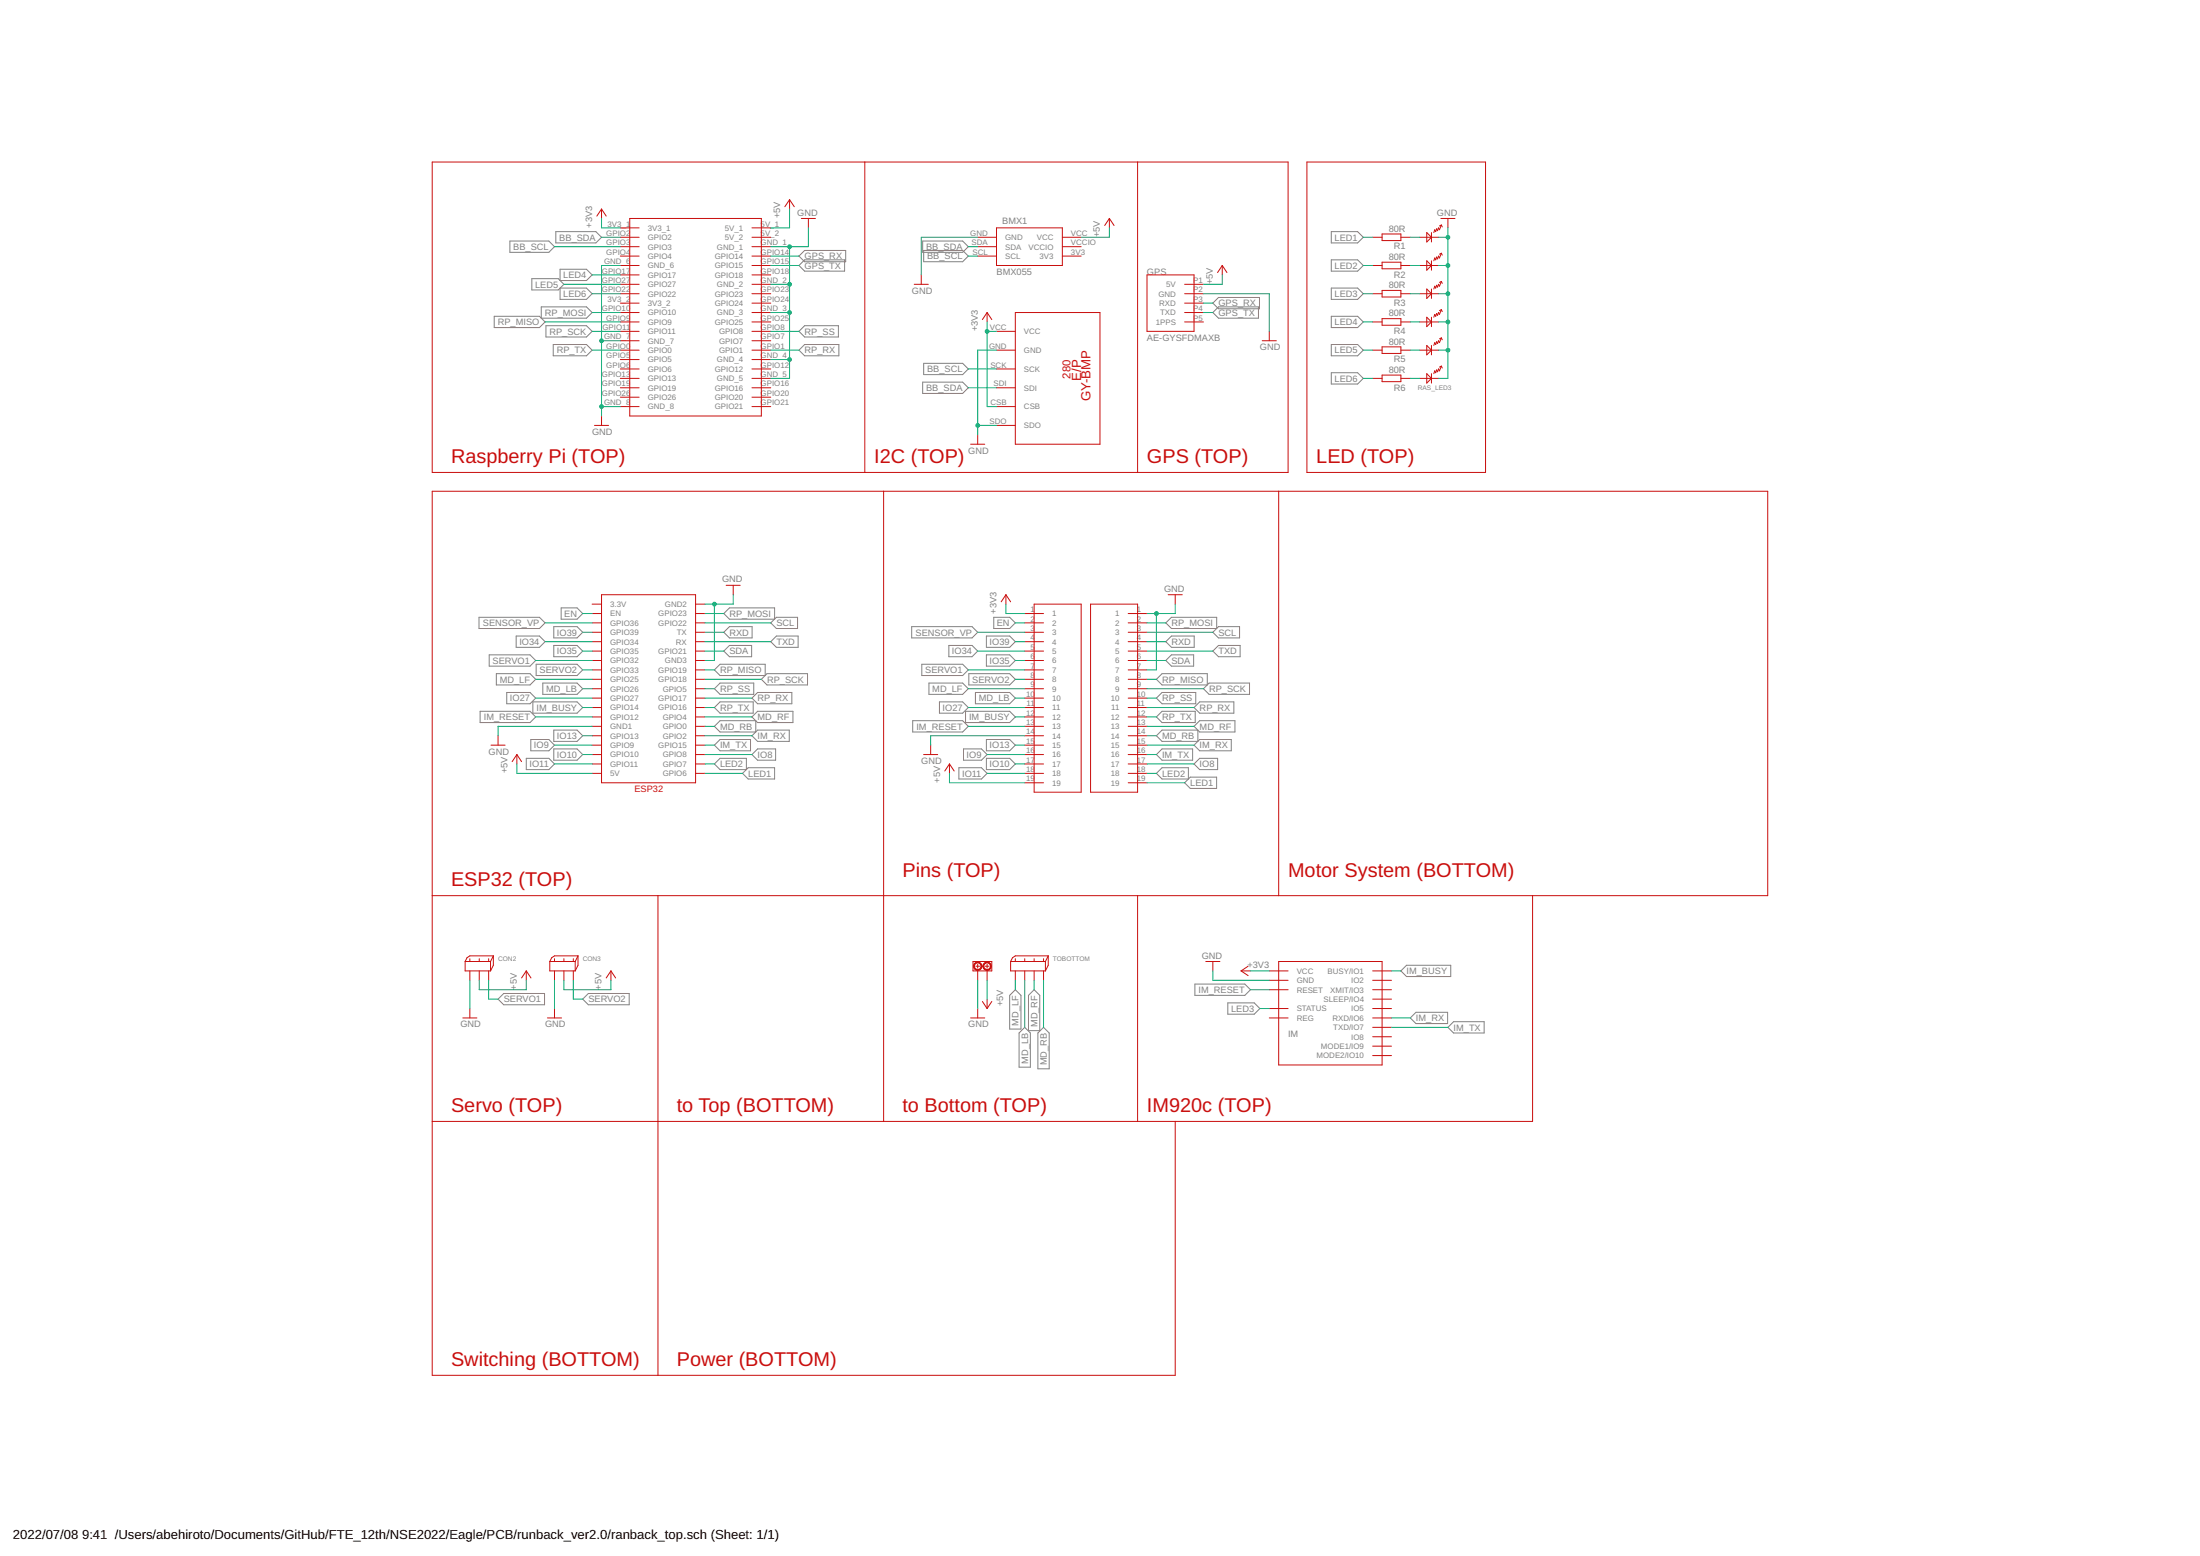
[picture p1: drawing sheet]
<svg xmlns="http://www.w3.org/2000/svg" width="594mm" height="420mm" viewBox="0 0 594 420" stroke-linecap="round" stroke-linejoin="round" font-family="sans-serif">
<g fill="none" stroke="#808080" stroke-width=".27">
<path d="M137.7 65.1h10.5l1.5 1.5-1.5 1.5h-10.5zM143.6 75.2h7.1l1.6 1.6-1.6 1.5h-7.1zM150.1 62.5h10.8l1.5 1.6-1.5 1.5h-10.8zM151.2 72.7h7.2l1.5 1.5-1.5 1.6h-7.2zM151.2 77.8h7.2l1.5 1.5-1.5 1.5h-7.2zM215.8 71.7l1.5-1.5h10.8v3h-10.8zM215.8 69.2l1.5-1.6h11.1v3.1h-11.1zM249.2 65.1h10.7l1.6 1.5-1.6 1.5h-10.7zM249.4 67.6h10.5l1.6 1.6-1.6 1.5h-10.5zM359.5 62.5h7.1l1.5 1.6-1.5 1.5h-7.1zM359.5 70.2h7.1l1.5 1.5-1.5 1.5h-7.1zM359.5 77.8h7.1l1.5 1.5-1.5 1.5h-7.1z"/>
<path d="M133.5 85.4h12.2l1.5 1.5-1.5 1.6h-12.2zM146.2 82.9h12.2l1.5 1.5-1.5 1.5h-12.2zM147.4 87.9h11l1.5 1.6-1.5 1.5h-11zM149.4 93h9l1.5 1.6-1.5 1.5h-9zM215.8 89.5l1.5-1.6h9.1v3.1h-9.1zM215.8 94.6l1.5-1.6h9.2v3.1h-9.2zM249.4 98.1h10.5l1.6 1.5-1.6 1.6h-10.5zM327.5 84.4l1.5-1.5h10.8v3h-10.8zM327.5 81.9l1.5-1.6h11.1v3.1h-11.1zM359.5 85.4h7.1l1.5 1.5-1.5 1.6h-7.1zM359.5 93h7.1l1.5 1.6-1.5 1.5h-7.1zM249.2 103.2h10.7l1.6 1.5-1.6 1.5h-10.7z"/>
<path d="M359.5 100.6h7.1l1.5 1.6-1.5 1.5h-7.1zM129.3 166.7h16.4l1.5 1.5-1.5 1.5h-16.4zM132.1 176.8h11l1.6 1.6-1.6 1.5h-11zM139.4 171.7h6.3l1.5 1.6-1.5 1.5h-6.3zM144.8 179.4h11l1.6 1.5-1.6 1.5h-11zM149.5 169.2h6.3l1.6 1.5-1.6 1.6h-6.3zM149.5 174.3h6.3l1.6 1.5-1.6 1.5h-6.3zM151.5 164.1h4.3l1.6 1.6-1.6 1.5h-4.3zM195.5 165.7l1.5-1.6h12.2v3.1h-12.2zM195.5 170.7l1.5-1.5h6.1v3.1h-6.1zM195.5 175.8l1.5-1.5h6v3h-6zM208.1 168.2l1.6-1.5h5.7v3h-5.7z"/>
<path d="M208.1 173.3l1.6-1.6h5.8v3.1h-5.8zM246.2 169.2h16.3l1.5 1.5-1.5 1.6h-16.3zM248.9 179.4h11l1.6 1.5-1.6 1.5h-11zM256.2 174.3h6.3l1.5 1.5-1.5 1.5h-6.3zM266.4 176.8h6.2l1.6 1.6-1.6 1.5h-6.2zM266.4 171.7h6.2l1.6 1.6-1.6 1.5h-6.2zM268.4 166.7h4.2l1.6 1.5-1.6 1.5h-4.2zM314.8 168.2l1.5-1.5h12.2v3h-12.2zM316.3 176.8h6v3.1h-6l-1.5-1.5zM316.3 171.7h6.2v3.1h-6.2l-1.5-1.5zM329 169.2h5.7v3.1h-5.7l-1.5-1.6zM329 174.3h5.9v3h-5.9l-1.5-1.5z"/>
<path d="M129.6 192.1h13.5l1.6 1.5-1.6 1.5h-13.5zM134 181.9h9.1l1.6 1.5-1.6 1.6h-9.1zM136.8 187h6.3l1.6 1.5-1.6 1.5h-6.3zM143.3 199.7h4.9l1.5 1.5-1.5 1.5h-4.9zM143.9 189.5h11.9l1.6 1.6-1.6 1.5h-11.9zM146.6 184.4h9.2l1.6 1.6-1.6 1.5h-9.2zM149.5 197.1h6.3l1.6 1.6-1.6 1.5h-6.3zM192.9 180.9l1.5-1.5h12.2v3h-12.2zM192.9 196.1l1.5-1.5h9.7v3.1h-9.7zM192.9 186l1.5-1.6h9.1v3.1h-9.1zM192.9 191.1l1.5-1.6h9v3.1h-9zM203.1 193.6l1.5-1.5h9.5v3h-9.5z"/>
<path d="M203.1 198.7l1.5-1.6h8.5v3.1h-8.5zM203.1 188.5l1.5-1.5h9.2v3h-9.2zM205.6 183.4l1.5-1.5h11v3.1h-11zM246.5 194.6h13.4l1.6 1.5-1.6 1.6h-13.4zM250.8 184.4h9.1l1.6 1.6-1.6 1.5h-9.1zM253.7 189.5h6.2l1.6 1.6-1.6 1.5h-6.2zM260.7 192.1h11.9l1.6 1.5-1.6 1.5h-11.9zM261.6 181.9h11l1.6 1.5-1.6 1.6h-11zM263.4 187h9.2l1.6 1.5-1.6 1.5h-9.2zM266.4 199.7h6.2l1.6 1.5-1.6 1.5h-6.2zM312.3 198.7l1.5-1.6h9.7v3.1h-9.7zM313.8 181.9h12.2v3.1h-12.2l-1.5-1.6z"/>
<path d="M313.8 192.1h8.9v3h-8.9l-1.5-1.5zM313.8 187h9.1v3h-9.1l-1.5-1.5zM322.4 191.1l1.6-1.6h9.2v3.1h-9.2zM324 194.6h9.5v3.1h-9.5l-1.6-1.6zM324 199.7h8.5v3h-8.5l-1.6-1.5zM326.5 184.4h10.9v3.1h-10.9l-1.5-1.5zM142.1 204.8h6.1l1.5 1.5-1.5 1.5h-6.1zM149.5 202.2h6.3l1.6 1.6-1.6 1.5h-6.3zM192.9 201.2l1.5-1.5h8.3v3h-8.3zM192.9 206.3l1.5-1.5h7.1v3h-7.1zM200.5 208.8l1.5-1.5h7.2v3.1h-7.2zM203.1 203.8l1.5-1.6h4.8v3.1h-4.8z"/>
<path d="M258.9 207.3h6.1l1.6 1.5-1.6 1.6h-6.1zM260.2 202.2h4.8l1.6 1.6-1.6 1.5h-4.8zM266.4 204.8h6.2l1.6 1.5-1.6 1.5h-6.2zM313.8 207.3h7.1v3.1h-7.1l-1.5-1.6zM313.8 202.2h8.3v3.1h-8.3l-1.5-1.5zM321.4 209.8h7.1v3.1h-7.1l-1.5-1.5zM324 204.8h4.8v3h-4.8l-1.6-1.5zM134.5 269.8l1.5-1.5h11v3h-11zM158.9 268.3h11v3h-11l-1.5-1.5zM274.2 267.3l1.5 1.5v9.1h-3.1v-9.1zM276.7 277.4l1.5 1.5v9.3h-3v-9.3zM279.3 267.3l1.5 1.5v9.5h-3.1v-9.5z"/>
<path d="M281.8 277.4l1.5 1.5v9.7h-3v-9.7zM322.7 265.7h13.4l1.6 1.6-1.6 1.5h-13.4zM331.6 270.8h7.1l1.5 1.5-1.5 1.6h-7.1zM378.3 262.2l1.5-1.6h12v3.1h-12zM380.8 274.9l1.6-1.6h8.5v3.1h-8.5zM391 277.4l1.5-1.5h8.3v3h-8.3z"/>
</g>
<g fill="none" stroke="#c90d0c" stroke-width=".27">
<path d="M116.7 43.8h231.1v83.8h-231.1zM162.4 56.5v2.5M162.4 56.5l1.3 1.9M162.4 56.5l-1.2 1.9M170.1 59h35.5v53.3h-35.5zM213.2 53.9l1.3 1.9M213.2 53.9l-1.3 1.9M213.2 53.9v2.6M216.4 59h3.8M218.3 59v2.5M233.5 43.8v83.8M299.6 59l1.2 1.9"/>
<path d="M299.6 59l-1.3 1.9M299.6 59v2.5M307.2 43.8v83.8M352.9 43.8h48.3v83.8h-48.3zM389.1 59h3.8M391 59v2.5M167.5 61.5h5.1M167.5 64.1h5.1M167.5 66.6h5.1M167.5 71.7h5.1M167.5 69.2h5.1M167.5 74.2h5.1"/>
<path d="M167.5 76.8h5.1M167.5 79.3h5.1M203.1 61.5h5M203.1 64.1h5M203.1 66.6h5M203.1 71.7h5M203.1 69.2h5M203.1 74.2h5M203.1 76.8h5M203.1 79.3h5M246.9 76.8h3.8M248.8 74.2v2.6"/>
<path d="M264 64.1h5.1M264 66.6h5.1M264 69.2h5.1M269.1 61.5h17.8v10.2h-17.8zM286.9 64.1h5.1M286.9 66.6h5.1M286.9 69.2h5.1M309.7 74.2h12.7v15.3h-12.7zM319.9 76.8h5.1M319.9 79.3h5.1M330.1 71.7l1.2 1.9M330.1 71.7l-1.3 1.9"/>
<path d="M330.1 71.7v2.5M370.7 64.1h2.5M370.7 71.7h2.5M370.7 79.3h2.5M373.2 63.2h5.1v1.8h-5.1zM373.2 70.8h5.1v1.8h-5.1zM373.2 78.4h5.1v1.8h-5.1zM378.3 64.1h2.5M378.3 71.7h2.5M378.3 79.3h2.5M383.4 64.1h5.1M383.4 71.7h5.1"/>
<path d="M383.4 79.3h5.1M385.3 62.8l1.2 1.3-1.2 1.2zM385.3 70.4l1.2 1.3-1.2 1.3zM385.3 78l1.2 1.3-1.2 1.3zM386.5 62.8v2.5M386.5 70.4v2.6M386.5 78v2.6M389.2 60.8l-.5 1.2-.2-.5-.3 .8-.3-.5-.2 .7-.3-.5-.2 .8M389.2 60.8l-.5 .2M389.2 60.8l.3 .5M389.2 68.4l-.5 1.3-.2-.5-.3 .7-.3-.5-.2 .8-.3-.5-.2 .7M389.2 68.4l-.5 .2"/>
<path d="M389.2 68.4l.3 .5M389.2 76l-.5 1.3-.2-.5-.3 .7-.3-.5-.2 .8-.3-.5-.2 .7M389.2 76l-.5 .3M389.2 76l.3 .5M167.5 81.9h5.1M167.5 84.4h5.1M167.5 86.9h5.1M167.5 89.5h5.1M167.5 92h5.1M167.5 94.6h5.1M167.5 97.1h5.1M167.5 99.6h5.1"/>
<path d="M203.1 81.9h5M203.1 84.4h5M203.1 86.9h5M203.1 89.5h5M203.1 92h5M203.1 94.6h5M203.1 97.1h5M203.1 99.6h5M266.6 84.4l1.2 1.9M266.6 84.4l-1.3 1.9M266.6 84.4v2.5M269.1 89.5h5.1"/>
<path d="M269.1 94.6h5.1M269.1 99.6h5.1M274.2 84.4h22.8v35.6h-22.8zM319.9 81.9h5.1M319.9 84.4h5.1M319.9 86.9h5.1M340.8 92h3.9M342.8 89.5v2.5M370.7 86.9h2.5M370.7 94.6h2.5M373.2 86h5.1v1.8h-5.1zM373.2 93.7h5.1v1.7h-5.1z"/>
<path d="M378.3 86.9h2.5M378.3 94.6h2.5M383.4 86.9h5.1M383.4 94.6h5.1M385.3 85.7l1.2 1.2-1.2 1.3zM385.3 93.3l1.2 1.3-1.2 1.2zM386.5 85.7v2.5M386.5 93.3v2.5M389.2 83.6l-.5 1.3-.2-.5-.3 .8-.3-.6-.2 .8-.3-.5-.2 .8M389.2 83.6l-.5 .3M389.2 83.6l.3 .5M389.2 91.2l-.5 1.3-.2-.5-.3 .8-.3-.5-.2 .7-.3-.5-.2 .8"/>
<path d="M389.2 91.2l-.5 .3M389.2 91.2l.3 .6M389.2 98.9l-.5 1.2-.2-.5-.3 .8-.3-.5-.2 .7-.3-.5-.2 .8M389.2 98.9l-.5 .2M389.2 98.9l.3 .5M160.5 114.9h3.8M162.4 112.3v2.6M167.5 102.2h5.1M167.5 104.7h5.1M167.5 107.3h5.1M167.5 109.8h5.1M203.1 102.2h5"/>
<path d="M203.1 104.7h5M203.1 107.3h5M203.1 109.8h5M262.1 120h3.8M264 117.4v2.6M269.1 104.7h5.1M269.1 109.8h5.1M269.1 114.9h5.1M370.7 102.2h2.5M373.2 101.3h5.1v1.8h-5.1zM378.3 102.2h2.5M383.4 102.2h5.1"/>
<path d="M385.3 100.9l1.2 1.3-1.2 1.2zM386.5 100.9v2.5M238.6 132.7v170.1M345.3 132.7v109.2M196.1 158.1h3.8M198 158.1v2.5M159.9 178.4h2.5M159.9 175.8h2.5M159.9 173.3h2.5M159.9 170.7h2.5M159.9 168.2h2.5M159.9 165.7h2.5"/>
<path d="M159.9 163.1h2.5M162.4 160.6h25.4v50.8h-25.4zM187.8 178.4h2.6M187.8 175.8h2.6M187.8 173.3h2.6M187.8 170.7h2.6M187.8 168.2h2.6M187.8 165.7h2.6M187.8 163.1h2.6M271.6 160.6l1.3 1.9M271.6 160.6l-1.2 1.9M271.6 160.6v2.5"/>
<path d="M276.7 178.4h5.1M276.7 175.8h5.1M276.7 173.3h5.1M276.7 170.7h5.1M276.7 168.2h5.1M276.7 165.7h5.1M279.3 163.1h12.7v50.8h-12.7zM294.5 163.1h12.7v50.8h-12.7zM304.7 178.4h5M304.7 175.8h5M304.7 173.3h5M304.7 170.7h5"/>
<path d="M304.7 168.2h5M304.7 165.7h5M315.4 160.6h3.9M317.4 160.6v2.5M134.5 198.7v2.5M159.9 198.7h2.5M159.9 196.1h2.5M159.9 193.6h2.5M159.9 191.1h2.5M159.9 188.5h2.5M159.9 186h2.5M159.9 183.4h2.5"/>
<path d="M159.9 180.9h2.5M187.8 198.7h2.6M187.8 196.1h2.6M187.8 193.6h2.6M187.8 191.1h2.6M187.8 188.5h2.6M187.8 186h2.6M187.8 183.4h2.6M187.8 180.9h2.6M276.7 198.7h5.1M276.7 196.1h5.1M276.7 193.6h5.1"/>
<path d="M276.7 191.1h5.1M276.7 188.5h5.1M276.7 186h5.1M276.7 183.4h5.1M276.7 180.9h5.1M304.7 198.7h5M304.7 196.1h5M304.7 193.6h5M304.7 191.1h5M304.7 188.5h5M304.7 186h5M304.7 183.4h5"/>
<path d="M304.7 180.9h5M132.6 201.2h3.8M139.6 203.8l1.2 1.9M139.6 203.8l-1.3 1.9M139.6 203.8v2.5M159.9 208.8h2.5M159.9 206.3h2.5M159.9 203.8h2.5M159.9 201.2h2.5M187.8 208.8h2.6M187.8 206.3h2.6M187.8 203.8h2.6"/>
<path d="M187.8 201.2h2.6M249.4 203.8h3.8M251.3 201.2v2.6M256.4 206.3l1.3 1.9M256.4 206.3l-1.3 1.9M256.4 206.3v2.5M276.7 208.8h5.1M276.7 206.3h5.1M276.7 203.8h5.1M276.7 201.2h5.1M276.7 211.4h5.1M304.7 208.8h5"/>
<path d="M304.7 206.3h5M304.7 203.8h5M304.7 201.2h5M304.7 211.4h5M116.7 241.9h360.7v-109.2h-360.7v238.7h200.7v-68.6M125.6 259.6v2.6h6.9M125.6 259.6h6.9M126.9 258.9v.7M129.4 258.9v.7M132 258.9v.7M132.5 259.6v2.6M133.2 258.1h-6.3l-.8 .5-.5 1"/>
<path d="M133.2 258.1l-.7 1.5M133.2 258.1v2.5l-.7 1.6M148.5 259.6v2.6h6.8M148.5 259.6h6.8M149.7 258.9v.7M152.3 258.9v.7M154.8 258.9v.7M155.3 259.6v2.6M156.1 258.1h-6.4l-.7 .5-.5 1M156.1 258.1l-.8 1.5M156.1 258.1v2.5l-.8 1.6M177.7 241.9v129.5"/>
<path d="M262.7 259.6h5.1v2.6h-5.1zM272.9 259.6v2.6h9.4M272.9 259.6h9.4M274.2 258.9v.7M276.7 258.9v.7M279.3 258.9v.7M281.8 258.9v.7M282.3 259.6v2.6M283.1 258.1h-8.9l-.8 .5-.5 1M283.1 258.1l-.8 1.5M283.1 258.1v2.5l-.8 1.6M307.2 241.9v60.9"/>
<path d="M325.6 259.6h3.8M327.5 259.6v2.6M345.3 259.6h27.9v28h-27.9zM413.9 241.9v60.9h-297.2M125 274.9h3.8M126.9 262.2v2.5M126.9 272.3v2.6M129.4 262.2v2.5M132 262.2v2.5M142.1 262.2l1.3 1.9M142.1 262.2l-1.3 1.9M142.1 262.2v2.5"/>
<path d="M147.8 274.9h3.8M149.7 262.2v2.5M149.7 272.3v2.6M152.3 262.2v2.5M154.8 262.2v2.5M165 262.2l1.2 1.9M165 262.2l-1.3 1.9M165 262.2v2.5M262.1 274.9h3.8M263.5 260.9h1M264 260.4v1M264 262.2v2.5"/>
<path d="M264 272.3v2.6M265.3 270.4l1.3 1.9M266 260.9h1.1M266.6 260.4v1M266.6 262.2v2.5M266.6 269.8v2.5M267.8 270.4l-1.2 1.9M274.2 262.2v2.5M276.7 262.2v2.5M279.3 262.2v2.5M281.8 262.2v2.5M335.1 262.2h2.6"/>
<path d="M335.1 262.2l1.9 1.2M337 260.9l-1.9 1.3M342.8 262.2h5M342.8 264.7h5M342.8 267.3h5M342.8 274.9h5M342.8 272.3h5M370.7 262.2h5.1M370.7 264.7h5.1M370.7 267.3h5.1M370.7 277.4h5.1M370.7 274.9h5.1"/>
<path d="M370.7 272.3h5.1M370.7 269.8h5.1M370.7 280h5.1M370.7 282.5h5.1M370.7 285h5.1"/>
</g>
<g fill="#c90d0c" stroke="#c90d0c" stroke-width=".27">
<path d="M265.8 260a1.14 1.14 0 0 1 1.8 .4 1.14 1.14 0 0 1-.8 1.6 1.14 1.14 0 0 1-1.4-1.1h.3a.88 .88 0 0 1 1.2-.8 .88 .88 0 0 1 .2 1.4 .88 .88 0 0 1-1.4-.3v-.3h-.3z" fill-rule="evenodd"/>
<path d="M263.3 260a1.14 1.14 0 0 1 1.7 .4 1.14 1.14 0 0 1-.7 1.6 1.14 1.14 0 0 1-1.4-1.1h.2a.88 .88 0 0 1 1.3-.8 .88 .88 0 0 1 .2 1.4 .88 .88 0 0 1-1.4-.3l-.1-.3h-.2z" fill-rule="evenodd"/>
</g>
<g fill="none" stroke="#0dab76" stroke-width=".27">
<path d="M162.4 59v2.5h5.1M213.2 56.5v5h-5.1M149.7 66.6h17.8M152.3 76.8h15.2M159.9 79.3h7.6M159.9 74.2h7.6M162.4 64.1h5.1M167.5 71.7h-5.1v40.6M208.1 71.7h7.7M208.1 76.8h5.1M208.1 69.2h7.7M213.2 66.6v35.6h-5.1"/>
<path d="M218.3 61.5v5.1h-10.2M261.5 66.6h2.5M261.5 69.2h2.5M264 64.1h-15.2v10.1M299.6 61.5v2.6h-7.6M325 79.3h17.8v10.2M330.1 74.2v2.6h-5.1M368.1 64.1h2.6M368.1 71.7h2.6M368.1 79.3h2.6M380.8 64.1h2.6M380.8 71.7h2.6"/>
<path d="M380.8 79.3h2.6M388.5 64.1h2.5M388.5 71.7h2.5M388.5 79.3h2.5M391 61.5v40.7h-2.5M147.2 86.9h20.3M159.9 84.4h7.6M159.9 89.5h7.6M159.9 94.6h7.6M162.4 92h5.1M208.1 84.4h5.1M208.1 89.5h7.7"/>
<path d="M208.1 97.1h5.1M208.1 94.6h7.7M261.5 99.6h7.6M266.6 89.5h2.5M266.6 86.9v22.9h2.5M269.1 94.6h-5.1v22.8M325 84.4h2.5M325 81.9h2.5M368.1 86.9h2.6M368.1 94.6h2.6M380.8 86.9h2.6M380.8 94.6h2.6"/>
<path d="M388.5 86.9h2.5M388.5 94.6h2.5M162.4 109.8h5.1M261.5 104.7h7.6M264 114.9h5.1M368.1 102.2h2.6M380.8 102.2h2.6M144.7 178.4h15.2M147.2 168.2h12.7M147.2 173.3h12.7M157.4 165.7h2.5M157.4 170.7h2.5"/>
<path d="M157.4 175.8h2.5M190.4 165.7h5.1M190.4 168.2h17.7M190.4 170.7h5.1M190.4 175.8h5.1M190.4 173.3h17.7M192.9 163.1v15.3h-2.5M198 160.6v2.5h-7.6M264 170.7h12.7M264 175.8h12.7M271.6 163.1v2.6h5.1M274.2 168.2h2.5"/>
<path d="M274.2 178.4h2.5M274.2 173.3h2.5M309.7 168.2h5.1M309.7 170.7h17.8M309.7 175.8h17.8M309.7 178.4h5.1M309.7 173.3h5.1M312.3 165.7v15.2h-2.6M317.4 163.1v2.6h-7.7M144.7 183.4h15.2M144.7 193.6h15.2M144.7 188.5h15.2"/>
<path d="M157.4 180.9h2.5M157.4 186h2.5M157.4 198.7h2.5M157.4 191.1h2.5M159.9 196.1h-25.4v2.6M190.4 180.9h2.5M190.4 183.4h15.2M190.4 186h2.5M190.4 193.6h12.7M190.4 196.1h2.5M190.4 198.7h12.7M190.4 188.5h12.7"/>
<path d="M190.4 191.1h2.5M261.5 180.9h15.2M261.5 186h15.2M261.5 196.1h15.2M261.5 191.1h15.2M274.2 183.4h2.5M274.2 193.6h2.5M274.2 188.5h2.5M276.7 198.7h-25.4v2.5M309.7 183.4h2.6M309.7 186h15.3M309.7 193.6h2.6"/>
<path d="M309.7 196.1h12.7M309.7 198.7h2.6M309.7 188.5h2.6M309.7 191.1h12.7M139.6 206.3v2.5h20.3M149.7 206.3h10.2M149.7 201.2h10.2M157.4 203.8h2.5M190.4 208.8h10.1M190.4 206.3h2.5M190.4 201.2h2.5M190.4 203.8h12.7"/>
<path d="M256.4 208.8v2.6h20.3M266.6 208.8h10.1M266.6 203.8h10.1M274.2 206.3h2.5M274.2 201.2h2.5M309.7 208.8h2.6M309.7 211.4h10.2M309.7 206.3h12.7M309.7 201.2h12.7M309.7 203.8h2.6M126.9 264.7v7.6M129.4 264.7v2.6h12.7v-2.6"/>
<path d="M132 264.7v5.1h2.5M149.7 264.7v7.6M152.3 264.7v2.6h12.7v-2.6M154.8 264.7v5.1h2.6M264 264.7v7.6M266.6 264.7v5.1M274.2 264.7v2.6M276.7 264.7v12.7M279.3 264.7v2.6M281.8 264.7v12.7M327.5 262.2v2.5h15.3M337.7 262.2h5.1"/>
<path d="M337.7 267.3h5.1M340.2 272.3h2.6M375.8 262.2h2.5M375.8 274.9h5M375.8 277.4h15.2"/>
</g>
<g fill="#0dab76" stroke="#0dab76" stroke-width=".27">
<circle cx="213.2" cy="97.1" r=".51"/>
<circle cx="213.2" cy="84.4" r=".51"/>
<circle cx="213.2" cy="76.8" r=".51"/>
<circle cx="213.2" cy="66.6" r=".51"/>
<circle cx="162.4" cy="92" r=".51"/>
<circle cx="162.4" cy="109.8" r=".51"/>
<circle cx="264" cy="114.9" r=".51"/>
<circle cx="391" cy="64.1" r=".51"/>
<circle cx="391" cy="71.7" r=".51"/>
<circle cx="391" cy="79.3" r=".51"/>
<circle cx="391" cy="86.9" r=".51"/>
<circle cx="391" cy="94.6" r=".51"/>
<circle cx="192.9" cy="163.1" r=".51"/>
<circle cx="312.3" cy="165.7" r=".51"/>
<circle cx="266.6" cy="89.5" r=".51"/>
</g>
<g font-size="5.4" fill="#c90d0c">
<text x="121.8" y="125">Raspberry Pi (TOP)</text>
<text x="236.1" y="125">I2C (TOP)</text>
<text x="309.7" y="125">GPS (TOP)</text>
<text x="355.4" y="125">LED (TOP)</text>
<text x="121.8" y="239.3">ESP32 (TOP)</text>
<text x="243.7" y="236.8">Pins (TOP)</text>
<text x="347.8" y="236.8">Motor System (BOTTOM)</text>
<text x="121.8" y="300.3">Servo (TOP)</text>
<text x="182.7" y="300.3">to Top (BOTTOM)</text>
<text x="243.7" y="300.3">to Bottom (TOP)</text>
<text x="309.7" y="300.3">IM920c (TOP)</text>
<text x="121.8" y="368.8">Switching (BOTTOM)</text>
<text x="182.7" y="368.8">Power (BOTTOM)</text>
</g>
<g font-size="3.6" fill="#c90d0c">
<text x="292" y="102.8" transform="rotate(-90 292 102.8)">E/P</text>
<text x="294.5" y="108.3" transform="rotate(-90 294.5 108.3)">GY-BMP</text>
</g>
<g font-size="3.5">
<text x="3.5" y="415.7">2022/07/08</text>
<text x="22.2" y="415.7">9:41 /Users/abehiroto/Documents/GitHub/FTE_12th/NSE2022/Eagle/PCB/runback_ver2.0/ranback_top.sch (Sheet: 1/1)</text>
</g>
<text font-size="3.1" fill="#c90d0c" x="289.1" y="102.2" transform="rotate(-90 289.1 102.2)">280</text>
<g font-size="2.5" fill="#808080">
<text x="210.7" y="59" transform="rotate(-90 210.7 59)">+5V</text>
<text x="215.3" y="58.2">GND</text>
<text x="388" y="58.2">GND</text>
<text x="151" y="65">BB_SDA</text>
<text x="159.9" y="61.5" transform="rotate(-90 159.9 61.5)">+3V3</text>
<text x="270.6" y="60.5">BMX1</text>
<text x="297" y="64.1" transform="rotate(-90 297 64.1)">+5V</text>
<text x="360.4" y="65">LED1</text>
<text x="375" y="62.6">80R</text>
<text x="138.6" y="67.5">BB_SCL</text>
<text x="217.3" y="70">GPS_RX</text>
<text x="250.1" y="67.5">BB_SDA</text>
<text x="250.4" y="70">BB_SCL</text>
<text x="375" y="70.2">80R</text>
<text x="376.4" y="67.4">R1</text>
<text x="144.5" y="77.7">LED5</text>
<text x="152.1" y="75.1">LED4</text>
<text x="217.3" y="72.6">GPS_TX</text>
<text x="269.1" y="74.2">BMX055</text>
<text x="309.7" y="74.2">GPS</text>
<text x="327.5" y="76.8" transform="rotate(-90 327.5 76.8)">+5V</text>
<text x="360.4" y="72.6">LED2</text>
<text x="375" y="77.8">80R</text>
<text x="376.4" y="75">R2</text>
<text x="152.1" y="80.2">LED6</text>
<text x="246.2" y="79.3">GND</text>
<text x="329" y="82.7">GPS_RX</text>
<text x="360.4" y="80.2">LED3</text>
<text x="376.4" y="82.6">R3</text>
<text x="134.4" y="87.8">RP_MISO</text>
<text x="147.1" y="85.3">RP_MOSI</text>
<text x="264" y="89.5" transform="rotate(-90 264 89.5)">+3V3</text>
<text x="329" y="85.3">GPS_TX</text>
<text x="360.4" y="87.8">LED4</text>
<text x="375" y="85.4">80R</text>
<text x="148.4" y="90.4">RP_SCK</text>
<text x="150.3" y="95.4">RP_TX</text>
<text x="217.3" y="90.4">RP_SS</text>
<text x="217.3" y="95.4">RP_RX</text>
<text x="309.7" y="92">AE-GYSFDMAXB</text>
<text x="340.2" y="94.6">GND</text>
<text x="360.4" y="95.4">LED5</text>
<text x="375" y="93">80R</text>
<text x="376.4" y="90.2">R4</text>
<text x="250.4" y="100.5">BB_SCL</text>
<text x="375" y="100.6">80R</text>
<text x="376.4" y="97.8">R5</text>
<text x="250.1" y="105.6">BB_SDA</text>
<text x="360.4" y="103.1">LED6</text>
<text x="376.4" y="105.4">R6</text>
<text x="159.9" y="117.4">GND</text>
<text x="261.5" y="122.5">GND</text>
<text x="195" y="157.3">GND</text>
<text x="314.3" y="159.8">GND</text>
<text x="152.4" y="166.6">EN</text>
<text x="197" y="166.6">RP_MOSI</text>
<text x="269.1" y="165.7" transform="rotate(-90 269.1 165.7)">+3V3</text>
<text x="130.4" y="169.1">SENSOR_VP</text>
<text x="150.4" y="171.6">IO39</text>
<text x="197" y="171.6">RXD</text>
<text x="209.7" y="169.1">SCL</text>
<text x="247.2" y="171.6">SENSOR_VP</text>
<text x="269.2" y="169.1">EN</text>
<text x="316.3" y="169.1">RP_MOSI</text>
<text x="329" y="171.6">SCL</text>
<text x="133" y="179.2">SERVO1</text>
<text x="140.2" y="174.2">IO34</text>
<text x="150.4" y="176.7">IO35</text>
<text x="197" y="176.7">SDA</text>
<text x="209.7" y="174.2">TXD</text>
<text x="257.1" y="176.7">IO34</text>
<text x="267.2" y="179.2">IO35</text>
<text x="267.2" y="174.2">IO39</text>
<text x="316.3" y="179.2">SDA</text>
<text x="316.3" y="174.2">RXD</text>
<text x="329" y="176.7">TXD</text>
<text x="134.9" y="184.3">MD_LF</text>
<text x="145.7" y="181.8">SERVO2</text>
<text x="194.4" y="181.8">RP_MISO</text>
<text x="207.1" y="184.3">RP_SCK</text>
<text x="249.9" y="181.8">SERVO1</text>
<text x="262.6" y="184.3">SERVO2</text>
<text x="313.8" y="184.3">RP_MISO</text>
<text x="137.7" y="189.4">IO27</text>
<text x="144.9" y="191.9">IM_BUSY</text>
<text x="147.5" y="186.9">MD_LB</text>
<text x="194.4" y="186.9">RP_SS</text>
<text x="194.4" y="191.9">RP_TX</text>
<text x="204.6" y="189.4">RP_RX</text>
<text x="251.8" y="186.9">MD_LF</text>
<text x="254.5" y="191.9">IO27</text>
<text x="264.3" y="189.4">MD_LB</text>
<text x="313.8" y="189.4">RP_SS</text>
<text x="324" y="191.9">RP_RX</text>
<text x="326.5" y="186.9">RP_SCK</text>
<text x="130.6" y="194.5">IM_RESET</text>
<text x="194.4" y="197">MD_RB</text>
<text x="204.6" y="194.5">MD_RF</text>
<text x="247.5" y="197">IM_RESET</text>
<text x="261.7" y="194.5">IM_BUSY</text>
<text x="313.8" y="194.5">RP_TX</text>
<text x="324" y="197">MD_RF</text>
<text x="132" y="203.8">GND</text>
<text x="144.2" y="202.1">IO9</text>
<text x="150.4" y="199.6">IO13</text>
<text x="194.4" y="202.1">IM_TX</text>
<text x="204.6" y="199.6">IM_RX</text>
<text x="267.2" y="202.1">IO13</text>
<text x="313.8" y="199.6">MD_RB</text>
<text x="324" y="202.1">IM_RX</text>
<text x="137" y="208.8" transform="rotate(-90 137 208.8)">+5V</text>
<text x="143" y="207.2">IO11</text>
<text x="150.4" y="204.6">IO10</text>
<text x="194.4" y="207.2">LED2</text>
<text x="202" y="209.7">LED1</text>
<text x="204.6" y="204.6">IO8</text>
<text x="248.8" y="206.3">GND</text>
<text x="259.8" y="209.7">IO11</text>
<text x="261" y="204.6">IO9</text>
<text x="267.2" y="207.2">IO10</text>
<text x="313.8" y="209.7">LED2</text>
<text x="313.8" y="204.6">IM_TX</text>
<text x="324" y="207.2">IO8</text>
<text x="253.9" y="211.4" transform="rotate(-90 253.9 211.4)">+5V</text>
<text x="321.4" y="212.3">LED1</text>
<text x="324.5" y="258.9">GND</text>
<text x="336.8" y="261.4">+3V3</text>
<text x="379.8" y="263.1">IM_BUSY</text>
<text x="139.6" y="267.2" transform="rotate(-90 139.6 267.2)">+5V</text>
<text x="162.4" y="267.2" transform="rotate(-90 162.4 267.2)">+5V</text>
<text x="323.7" y="268.1">IM_RESET</text>
<text x="136" y="270.7">SERVO1</text>
<text x="158.9" y="270.7">SERVO2</text>
<text x="270.9" y="271.8" transform="rotate(-90 270.9 271.8)">+5V</text>
<text x="332.4" y="273.2">LED3</text>
<text x="382.4" y="275.8">IM_RX</text>
<text x="124.3" y="277.4">GND</text>
<text x="147.2" y="277.4">GND</text>
<text x="261.5" y="277.4">GND</text>
<text x="275.1" y="277" transform="rotate(-90 275.1 277)">MD_LF</text>
<text x="280.1" y="277.4" transform="rotate(-90 280.1 277.4)">MD_RF</text>
<text x="347.8" y="279.9">IM</text>
<text x="392.5" y="278.3">IM_TX</text>
<text x="277.6" y="287.2" transform="rotate(-90 277.6 287.2)">MD_LB</text>
<text x="282.7" y="287.7" transform="rotate(-90 282.7 287.7)">MD_RB</text>
</g>
<text font-size="2.5" fill="#c90d0c" x="171.3" y="213.9">ESP32</text>
<g font-size="2.1" fill="#808080">
<text x="163.7" y="63.7">GPIO2</text>
<text x="164.1" y="61.2">3V3_1</text>
<text x="174.9" y="62.3">3V3_1</text>
<text x="174.9" y="64.8">GPIO2</text>
<text x="195.7" y="62.3">5V_1</text>
<text x="195.7" y="64.8">5V_2</text>
<text x="205.4" y="61.2">5V_1</text>
<text x="205.4" y="63.7">5V_2</text>
<text x="262" y="63.7">GND</text>
<text x="271.4" y="64.8">GND</text>
<text x="280" y="64.8">VCC</text>
<text x="289.2" y="63.7">VCC</text>
<text x="163.1" y="71.3">GND_6</text>
<text x="163.7" y="66.3">GPIO3</text>
<text x="163.7" y="68.8">GPIO4</text>
<text x="174.9" y="67.4">GPIO3</text>
<text x="174.9" y="69.9">GPIO4</text>
<text x="193" y="69.9">GPIO14</text>
<text x="193.6" y="67.4">GND_1</text>
<text x="205.4" y="66.3">GND_1</text>
<text x="205.4" y="71.3">GPIO15</text>
<text x="205.4" y="68.8">GPIO14</text>
<text x="262.4" y="66.3">SDA</text>
<text x="262.6" y="68.8">SCL</text>
<text x="271.4" y="67.4">SDA</text>
<text x="271.4" y="69.9">SCL</text>
<text x="277.8" y="67.4">VCCIO</text>
<text x="280.7" y="69.9">3V3</text>
<text x="289.2" y="66.3">VCCIO</text>
<text x="289.2" y="68.8">3V3</text>
<text x="162.5" y="76.4">GPIO27</text>
<text x="162.5" y="73.9">GPIO17</text>
<text x="174.9" y="72.5">GND_6</text>
<text x="174.9" y="77.5">GPIO27</text>
<text x="174.9" y="75">GPIO17</text>
<text x="193" y="72.5">GPIO15</text>
<text x="193" y="75">GPIO18</text>
<text x="193.6" y="77.5">GND_2</text>
<text x="205.4" y="73.9">GPIO18</text>
<text x="205.4" y="76.4">GND_2</text>
<text x="314.9" y="77.5">5V</text>
<text x="322.2" y="76.4">P1</text>
<text x="162.5" y="79">GPIO22</text>
<text x="164.1" y="81.5">3V3_2</text>
<text x="174.9" y="82.6">3V3_2</text>
<text x="174.9" y="80.1">GPIO22</text>
<text x="193" y="80.1">GPIO23</text>
<text x="193" y="82.6">GPIO24</text>
<text x="205.4" y="79">GPIO23</text>
<text x="205.4" y="81.5">GPIO24</text>
<text x="312.8" y="80.1">GND</text>
<text x="313" y="82.6">RXD</text>
<text x="322.2" y="79">P2</text>
<text x="322.2" y="81.5">P3</text>
<text x="162.5" y="84">GPIO10</text>
<text x="162.7" y="89.1">GPIO11</text>
<text x="163.7" y="86.6">GPIO9</text>
<text x="174.9" y="85.2">GPIO10</text>
<text x="174.9" y="87.7">GPIO9</text>
<text x="193" y="87.7">GPIO25</text>
<text x="193.6" y="85.2">GND_3</text>
<text x="205.4" y="84">GND_3</text>
<text x="205.4" y="86.6">GPIO25</text>
<text x="205.4" y="89.1">GPIO8</text>
<text x="267.3" y="89.1">VCC</text>
<text x="312.1" y="87.7">1PPS</text>
<text x="313.3" y="85.2">TXD</text>
<text x="322.2" y="84">P4</text>
<text x="322.2" y="86.6">P5</text>
<text x="163.1" y="91.7">GND_7</text>
<text x="163.7" y="94.2">GPIO0</text>
<text x="174.9" y="90.2">GPIO11</text>
<text x="174.9" y="92.8">GND_7</text>
<text x="174.9" y="95.3">GPIO0</text>
<text x="194.2" y="90.2">GPIO8</text>
<text x="194.2" y="92.8">GPIO7</text>
<text x="194.2" y="95.3">GPIO1</text>
<text x="205.4" y="91.7">GPIO7</text>
<text x="205.4" y="94.2">GPIO1</text>
<text x="267.1" y="94.2">GND</text>
<text x="276.5" y="90.2">VCC</text>
<text x="276.5" y="95.3">GND</text>
<text x="162.5" y="101.8">GPIO13</text>
<text x="163.7" y="96.7">GPIO5</text>
<text x="163.7" y="99.3">GPIO6</text>
<text x="174.9" y="97.9">GPIO5</text>
<text x="174.9" y="100.4">GPIO6</text>
<text x="193" y="100.4">GPIO12</text>
<text x="193.6" y="97.9">GND_4</text>
<text x="205.4" y="96.7">GND_4</text>
<text x="205.4" y="99.3">GPIO12</text>
<text x="205.4" y="101.8">GND_5</text>
<text x="267.4" y="99.3">SCK</text>
<text x="276.5" y="100.4">SCK</text>
<text x="162.5" y="104.4">GPIO19</text>
<text x="162.5" y="106.9">GPIO26</text>
<text x="174.9" y="102.9">GPIO13</text>
<text x="174.9" y="105.5">GPIO19</text>
<text x="193" y="105.5">GPIO16</text>
<text x="193.6" y="102.9">GND_5</text>
<text x="205.4" y="104.4">GPIO16</text>
<text x="205.4" y="106.9">GPIO20</text>
<text x="268.3" y="104.4">SDI</text>
<text x="276.5" y="105.5">SDI</text>
<text x="163.1" y="109.4">GND_8</text>
<text x="174.9" y="108">GPIO26</text>
<text x="174.9" y="110.6">GND_8</text>
<text x="193" y="108">GPIO20</text>
<text x="193" y="110.6">GPIO21</text>
<text x="205.4" y="109.4">GPIO21</text>
<text x="267.4" y="109.4">CSB</text>
<text x="276.5" y="110.6">CSB</text>
<text x="267.2" y="114.5">SDO</text>
<text x="276.5" y="115.6">SDO</text>
<text x="164.8" y="166.4">EN</text>
<text x="164.8" y="163.9">3.3V</text>
<text x="177.8" y="166.4">GPIO23</text>
<text x="179.5" y="163.9">GND2</text>
<text x="278.3" y="165.3">1</text>
<text x="278.3" y="167.8">2</text>
<text x="284.1" y="166.4">1</text>
<text x="301.1" y="166.4">1</text>
<text x="307" y="165.3">1</text>
<text x="307" y="167.8">2</text>
<text x="164.8" y="171.5">GPIO39</text>
<text x="164.8" y="169">GPIO36</text>
<text x="177.8" y="169">GPIO22</text>
<text x="182.8" y="171.5">TX</text>
<text x="278.3" y="170.4">3</text>
<text x="278.3" y="172.9">4</text>
<text x="284.1" y="169">2</text>
<text x="284.1" y="171.5">3</text>
<text x="301.1" y="169">2</text>
<text x="301.1" y="171.5">3</text>
<text x="307" y="170.4">3</text>
<text x="307" y="172.9">4</text>
<text x="164.8" y="179.1">GPIO32</text>
<text x="164.8" y="176.6">GPIO35</text>
<text x="164.8" y="174">GPIO34</text>
<text x="177.8" y="176.6">GPIO21</text>
<text x="179.5" y="179.1">GND3</text>
<text x="182.5" y="174">RX</text>
<text x="278.3" y="175.5">5</text>
<text x="278.3" y="178">6</text>
<text x="284.1" y="174">4</text>
<text x="284.1" y="176.6">5</text>
<text x="284.1" y="179.1">6</text>
<text x="301.1" y="174">4</text>
<text x="301.1" y="176.6">5</text>
<text x="301.1" y="179.1">6</text>
<text x="307" y="175.5">5</text>
<text x="307" y="178">6</text>
<text x="164.8" y="184.2">GPIO25</text>
<text x="164.8" y="181.7">GPIO33</text>
<text x="177.8" y="184.2">GPIO18</text>
<text x="177.8" y="181.7">GPIO19</text>
<text x="278.3" y="180.5">7</text>
<text x="278.3" y="183.1">8</text>
<text x="278.3" y="185.6">9</text>
<text x="284.1" y="181.7">7</text>
<text x="284.1" y="184.2">8</text>
<text x="301.1" y="181.7">7</text>
<text x="301.1" y="184.2">8</text>
<text x="307" y="180.5">7</text>
<text x="307" y="183.1">8</text>
<text x="307" y="185.6">9</text>
<text x="164.8" y="191.8">GPIO14</text>
<text x="164.8" y="189.3">GPIO27</text>
<text x="164.8" y="186.7">GPIO26</text>
<text x="177.8" y="191.8">GPIO16</text>
<text x="177.8" y="189.3">GPIO17</text>
<text x="178.9" y="186.7">GPIO5</text>
<text x="277.1" y="188.2">10</text>
<text x="277.2" y="190.7">11</text>
<text x="284.1" y="186.7">9</text>
<text x="284.1" y="189.3">10</text>
<text x="284.1" y="191.8">11</text>
<text x="299.9" y="189.3">10</text>
<text x="300.1" y="191.8">11</text>
<text x="301.1" y="186.7">9</text>
<text x="307" y="188.2">10</text>
<text x="307" y="190.7">11</text>
<text x="164.8" y="196.9">GND1</text>
<text x="164.8" y="194.4">GPIO12</text>
<text x="178.9" y="196.9">GPIO0</text>
<text x="178.9" y="194.4">GPIO4</text>
<text x="277.1" y="193.2">12</text>
<text x="277.1" y="195.8">13</text>
<text x="284.1" y="194.4">12</text>
<text x="284.1" y="196.9">13</text>
<text x="299.9" y="194.4">12</text>
<text x="299.9" y="196.9">13</text>
<text x="307" y="193.2">12</text>
<text x="307" y="195.8">13</text>
<text x="164.8" y="202">GPIO9</text>
<text x="164.8" y="199.4">GPIO13</text>
<text x="177.8" y="202">GPIO15</text>
<text x="178.9" y="199.4">GPIO2</text>
<text x="277.1" y="198.3">14</text>
<text x="277.1" y="200.9">15</text>
<text x="277.1" y="203.4">16</text>
<text x="284.1" y="199.4">14</text>
<text x="284.1" y="202">15</text>
<text x="299.9" y="199.4">14</text>
<text x="299.9" y="202">15</text>
<text x="307" y="198.3">14</text>
<text x="307" y="200.9">15</text>
<text x="307" y="203.4">16</text>
<text x="164.8" y="209.6">5V</text>
<text x="164.8" y="207.1">GPIO11</text>
<text x="164.8" y="204.5">GPIO10</text>
<text x="178.9" y="209.6">GPIO6</text>
<text x="178.9" y="207.1">GPIO7</text>
<text x="178.9" y="204.5">GPIO8</text>
<text x="277.1" y="205.9">17</text>
<text x="277.1" y="208.5">18</text>
<text x="284.1" y="204.5">16</text>
<text x="284.1" y="207.1">17</text>
<text x="284.1" y="209.6">18</text>
<text x="299.9" y="204.5">16</text>
<text x="299.9" y="207.1">17</text>
<text x="299.9" y="209.6">18</text>
<text x="307" y="205.9">17</text>
<text x="307" y="208.5">18</text>
<text x="277.1" y="211">19</text>
<text x="284.1" y="212.1">19</text>
<text x="299.9" y="212.1">19</text>
<text x="307" y="211">19</text>
<text x="350.2" y="262.9">VCC</text>
<text x="358.5" y="262.9">BUSY/IO1</text>
<text x="350.2" y="265.5">GND</text>
<text x="350.2" y="268">RESET</text>
<text x="359.2" y="268">XMIT/IO3</text>
<text x="364.9" y="265.5">IO2</text>
<text x="350.2" y="273.1">STATUS</text>
<text x="350.2" y="275.6">REG</text>
<text x="357.4" y="270.5">SLEEP/IO4</text>
<text x="359.8" y="275.6">RXD/IO6</text>
<text x="364.9" y="273.1">IO5</text>
<text x="360" y="278.2">TXD/IO7</text>
<text x="364.9" y="280.7">IO8</text>
<text x="355.5" y="285.8">MODE2/IO10</text>
<text x="356.7" y="283.2">MODE1/IO9</text>
</g>
<g font-size="1.8" fill="#808080">
<text x="382.9" y="105.2">RAS_LED3</text>
<text x="134.5" y="259.6">CON2</text>
<text x="157.3" y="259.6">CON3</text>
<text x="284.3" y="259.6">TOBOTTOM</text>
</g>
</svg>
